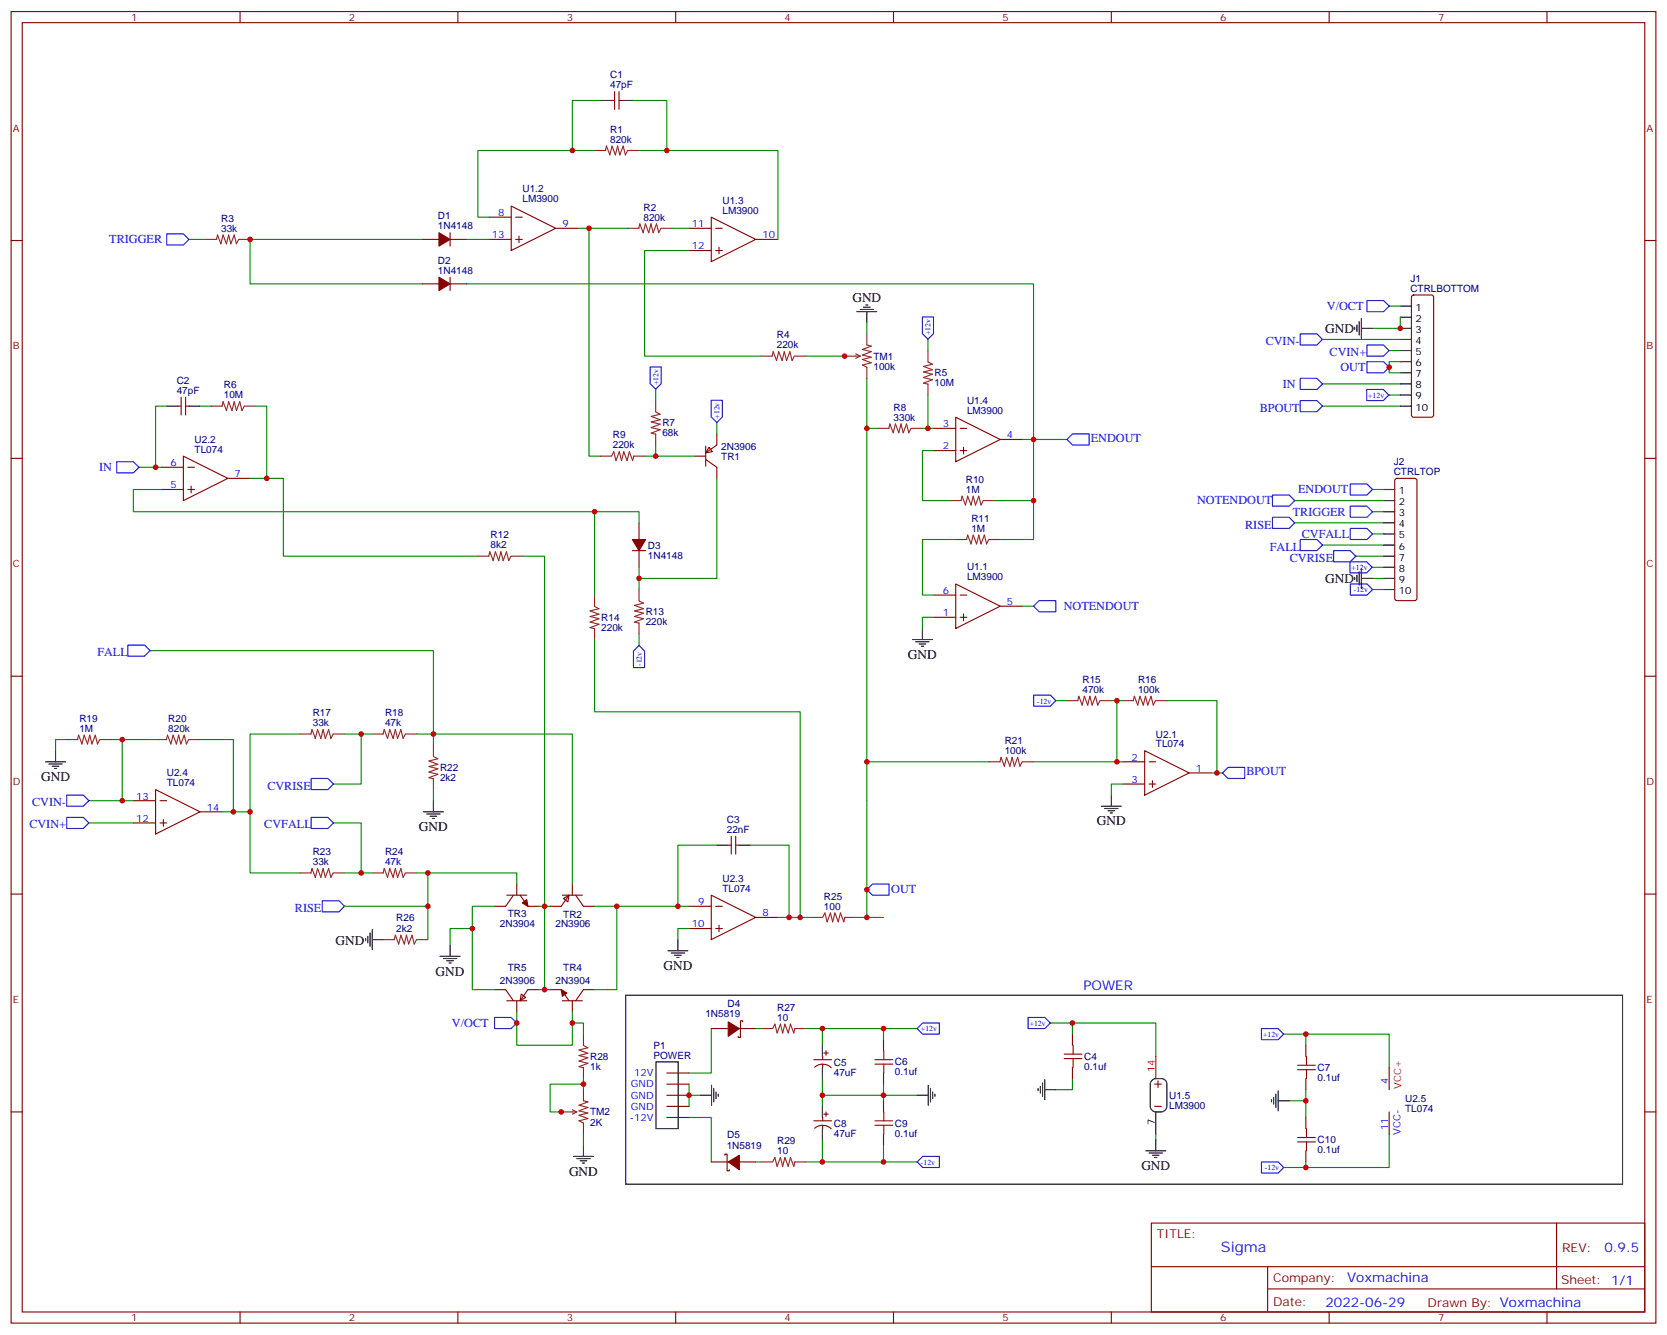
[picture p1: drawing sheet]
<svg xmlns="http://www.w3.org/2000/svg" width="529mm" height="424mm" viewBox="0 0 529 424" stroke-linecap="round" stroke-linejoin="round" font-family="sans-serif">
<g fill="none" stroke="#870000" stroke-width=".35">
<path d="M3.5 3.7h522.1v416.2h-522.1zM7.1 7.2h515v409.2h-515zM76.2 3.7v3.5M145.3 3.7v3.5M214.5 3.7v3.5M283.6 3.7v3.5M352.8 3.7v3.5M421.9 3.7v3.5M491.1 3.7v3.5M194 31.9h1.1M195.1 29.1v5.6M196.5 29.1v5.6"/>
<path d="M196.5 31.9h1.1M3.5 76.3h3.6M134.1 76h5.2M142.9 73.9v4.2M142.9 76h5.3M155.2 76h7.1M155.2 68.9h7.1M162.3 65.4l14.1 7.1-14.1 7zM163.7 76h2.1M163.7 68.9h2.1M164.7 74.9v2.1M176.4 72.5h7"/>
<path d="M218.7 72.5h7.1M218.7 79.5h7.1M225.8 68.9l14.1 7.1-14.1 7zM227.2 72.5h2.1M227.2 79.5h2.1M228.2 78.5v2.1M239.9 76h7M522.1 76.3h3.5M134.1 90.1h5.2M142.9 88v4.2M142.9 90.1h5.3M448.3 93.8l.4-.2h5.7l.5 .2 .2 .5v37.4l-.3 .5-.4 .2h-5.7l-.5-.2-.2-.5v-37.4z"/>
<path d="M56.4 128.9h1.1M57.5 126.1v5.6M58.9 126.1v5.6M58.9 128.9h1.1M227.5 137.7v3.6l-3.5 2.4M296.3 136h7.1M303.4 132.4l14.1 7.1-14.1 7zM304.8 136h2.1M317.5 139.5h7.1M3.5 145.5h3.6M51.2 155.4h7M51.2 148.3h7"/>
<path d="M58.2 144.8l14.1 7-14.1 7.1zM59.6 155.4h2.1M59.6 148.3h2.1M60.7 154.3v2.1M72.3 151.8h7.1M220.5 144.8h3.5M224 145.8l3.5 2.5v3.5M224 141.6v6.4M225.1 142l1 1.4-2.1 .3zM296.3 143h7.1M304.8 143h2.1M305.9 142v2.1"/>
<path d="M443 152l.4-.2h5.7l.5 .2 .2 .5v37.4l-.2 .5-.5 .2h-5.7l-.5-.2-.2-.5v-37.4zM522.1 145.5h3.5M200.7 174.8h4.3M202.8 165.9v5.3M202.8 174.8v5.3M296.3 188.9h7.1M296.3 195.9h7.1M303.4 185.3l14.1 7.1-14.1 7.1zM304.8 188.9h2.1M304.8 195.9h2.1M305.9 194.9v2.1M317.5 192.4h7.1"/>
<path d="M3.5 214.6h3.6M522.1 214.6h3.5M363.4 238.3l14.1 7-14.1 7.1zM42.3 254.1h7.1M49.4 250.6l14.1 7.1-14.1 7zM50.8 254.1h2.1M63.5 257.7h7.1M356.3 241.8h7.1M356.3 248.8h7.1M364.8 241.8h2.1M364.8 248.8h2.1M365.8 247.8v2.1"/>
<path d="M377.5 245.3h7M42.3 261.2h7.1M50.8 261.2h2.1M51.9 260.1v2.2M231.1 268.3h1M232.1 265.4v5.7M233.5 265.4v5.7M233.5 268.3h1.1M3.5 283.8h3.6M160.9 284.1h6.3M163 284.1l-2.5 3.6h-3.5M164 280.6v3.5"/>
<path d="M165.1 284.1l2.5 3.6h3.5M178.5 284.1h6.4M178.9 285.2l1.7-1.1-.3 2.1zM180.6 284.1l-2.4 3.6h-3.6M181.7 280.6v3.5M182.7 284.1l2.5 3.6h3.5M218.7 294.7h7.1M218.7 287.7h7.1M225.8 284.1l14.1 7.1-14.1 7zM227.2 294.7h2.1M227.2 287.7h2.1M228.2 293.7v2.1"/>
<path d="M239.9 291.2h7M522.1 283.8h3.5M157 314.1h3.5l2.5 3.5M160.9 317.6h6.3M164 317.6v3.6M165.5 315.5l1.4 1.1-1.8 1zM171.1 314.1h-3.5l-2.5 3.5M174.6 314.1h3.6l2.4 3.5M178.5 317.6h6.4M181.7 317.6v3.6M188.7 314.1h-3.5l-2.5 3.5M225.8 326.5h5.3"/>
<path d="M234.6 326.5h5.3M235.7 324.3v-.3h-.7v5.3h-.7v-.4M258.3 336.3h5.7M258.6 338.7a3.8 3.8 0 0 1 5.3 .2M261.1 335.3v1M261.1 337.7v1.1M261.5 334.2h1.4M262.2 333.5v1.4M280.5 330v3.5M340.4 328.2v3.6M340.4 338.8v3.5M414.5 331.8v3.5"/>
<path d="M441 338.8v7.1M3.5 352.9h3.6M211.7 340.6h7M211.7 344.1h7M211.7 347.6h7M211.7 351.2h7M211.7 354.7h7M258.3 355.7h5.7M258.6 358.1a3.8 3.8 0 0 1 5.3 .2M261.1 354.7v1M261.1 357.2v1M261.5 353.6h1.4"/>
<path d="M262.2 352.9v1.4M280.5 340.6v3.5M280.5 349.4v3.5M280.5 360v3.5M366.5 344.1h2.2M366.5 351.2h2.2M367.6 343v2.2M414.5 342.3v3.6M414.5 354.7v3.5M441 352.9v7.1M522.1 352.9h3.5M225.8 368.8h5.3"/>
<path d="M230.1 366.7v-.4h.7v5.3h.7v-.3M234.6 368.8h5.3M414.5 365.3v3.5M365.5 388.2h156.6v28.2h-156.6zM494.1 388.2v20.9M76.2 416.4v3.5M145.3 416.4v3.5M214.5 416.4v3.5M283.6 416.4v3.5M352.8 416.4v3.5M365.5 402h156.5M402.4 409.1h119.6"/>
<path d="M402.4 402v14.2M421.9 416.4v3.5M491.1 416.4v3.5"/>
</g>
<g fill="none" stroke="#00f" stroke-width=".35">
<path d="M52.9 74.2h5.3l1.8 1.8-1.8 1.8h-5.3zM433.9 95.4h5.3l1.8 1.8-1.8 1.7h-5.3zM206.4 116.5h3.5v5.3l-1.8 1.7-1.7-1.7zM292.8 100.6h3.5v5.3l-1.7 1.7-1.8-1.7zM412.7 106h5.3l1.8 1.7-1.8 1.8h-5.3zM433.9 109.5h5.3l1.8 1.8-1.8 1.7h-5.3zM433.9 114.8h5.3l1.8 1.8-1.8 1.7h-5.3zM225.8 127h3.5v5.3l-1.8 1.8-1.7-1.8zM338.7 139.5l1.7-1.8h5.3v3.6h-5.3zM412.7 127.1h5.3l1.8 1.8-1.8 1.8h-5.3zM412.7 120.1h5.3l1.8 1.7-1.8 1.8h-5.3zM433.8 123.6h5.3l1.8 1.8-1.8 1.7h-5.3z"/>
<path d="M37 146.5h5.3l1.8 1.8-1.8 1.8h-5.3zM403.9 157.1h5.3l1.8 1.8-1.8 1.8h-5.3zM428.6 153.6h5.3l1.8 1.8-1.8 1.7h-5.3zM403.9 164.2h5.3l1.8 1.7-1.8 1.8h-5.3zM412.7 171.2h5.3l1.8 1.8-1.8 1.8h-5.3zM423.3 174.8h5.3l1.8 1.7-1.8 1.8h-5.3zM428.5 178.3h5.3l1.8 1.8-1.8 1.7h-5.3zM428.6 167.7h5.3l1.8 1.8-1.8 1.7h-5.3zM428.6 160.7h5.3l1.8 1.7-1.8 1.8h-5.3zM328.1 192.4l1.7-1.8h5.3v3.6h-5.3zM428.7 185.3h5.2l1.8 1.8-1.8 1.8h-5.2zM40.6 204.8h5.3l1.7 1.7-1.7 1.8h-5.3z"/>
<path d="M202.8 204.8l1.8 1.8v5.3h-3.5v-5.3zM328.1 220.6h5.3l1.8 1.8-1.8 1.8h-5.3zM21.2 252.4h5.3l1.7 1.7-1.7 1.8h-5.3zM21.2 259.4h5.3l1.7 1.8-1.7 1.8h-5.3zM98.8 247.1h5.3l1.7 1.7-1.7 1.8h-5.3zM98.8 259.4h5.3l1.7 1.8-1.7 1.8h-5.3zM388.1 245.3l1.7-1.7h5.3v3.5h-5.3zM102.3 285.9h5.3l1.8 1.8-1.8 1.7h-5.3zM275.2 282.4l1.7-1.8h5.3v3.5h-5.3zM157 322.9h5.3l1.7 1.8-1.7 1.8h-5.3zM291.1 326.5l1.8-1.8h5.3v3.5h-5.3zM326.4 322.9h5.2l1.8 1.8-1.8 1.8h-5.2z"/>
<path d="M400.4 326.5h5.3l1.8 1.7-1.8 1.8h-5.3zM292.9 367h5.3v3.6h-5.3l-1.8-1.8zM400.4 368.8h5.3l1.8 1.8-1.8 1.7h-5.3z"/>
</g>
<g fill="none" stroke="#8c2424" stroke-width=".35">
<path d="M188.7 47.8h3.6M192.2 47.8l.3-1.4 1.1 2.8 .7-2.8 1 2.8 .8-2.8 .7 2.8 1-2.8 .7 2.8 .7-1.4M199.3 47.8h3.5M65.3 76h3.5M68.7 76l.4-1.4 1 2.8 .7-2.8 1.1 2.8 .7-2.8 .7 2.8 1-2.8 .7 2.8 .8-1.4M75.8 76h3.6M199.3 72.5h3.5M202.8 72.5l.3-1.5 1.1 2.9 .7-2.9 1 2.9 .7-2.9 .7 2.9 1.1-2.9 .7 2.9 .7-1.4M209.9 72.5h3.5M241.7 113h3.5M245.1 113l.3-1.4 1.1 2.8 .7-2.8 1.1 2.8 .7-2.8 .7 2.8 1-2.8 .7 2.8 .7-1.4M252.2 113h3.6"/>
<path d="M268.1 113h4.9M271.6 112.3l1.4 .7M273 113l-1.4 .7M275.2 106v3.5l1.4 .4-2.8 1 2.8 .7-2.8 1.1 2.8 .7-2.8 .7 2.8 1-2.8 .8 1.4 .7v3.5M294.6 114.9l1.4 .7-2.8 .7 2.8 1.1-2.8 .7 2.8 .7-2.8 1 2.8 .7-2.8 1.1 1.4 .3M294.6 111.3v3.5M67 128.9h3.6M70.5 128.9l.3-1.4 1.1 2.8 .7-2.8 1 2.8 .7-2.8 .7 2.8 1.1-2.8 .7 2.8 .7-1.4M77.6 128.9h3.5M208.1 130.8l1.4 .7-2.8 .7 2.8 1-2.8 .7 2.8 .7-2.8 1.1 2.8 .7-2.8 1.1 1.4 .3M208.1 127.1v3.6M208.1 137.7v3.6"/>
<path d="M278.7 136h3.5M282.1 136l.4-1.5 1 2.9 .7-2.9 1.1 2.9 .7-2.9 .7 2.9 1.1-2.9 .7 2.9 .7-1.4M289.3 136h3.5M294.6 121.8v3.6M190.5 144.8h3.5M194.1 144.8l.7-1.4 .7 2.8 1.1-2.8 .7 2.8 .7-2.8 1.1 2.8 .7-2.8 1 2.8 .4-1.4M201.1 144.8h3.5M301.6 158.9h3.6M305.1 158.9l.3-1.4 1.1 2.8 .7-2.8 1 2.8 .7-2.8 .7 2.8 1.1-2.8 .7 2.8 .7-1.4M312.2 158.9h3.5M151.7 176.5h3.5M155.1 176.5l.4-1.4 1 2.8 .7-2.8 1.1 2.8 .7-2.8 .7 2.8 1.1-2.8 .7 2.8 .7-1.4"/>
<path d="M162.3 176.5h3.5M303.4 171.2h3.5M306.8 171.2l.4-1.4 1 2.8 .7-2.8 1.1 2.8 .7-2.8 .7 2.8 1.1-2.8 .7 2.8 .7-1.4M314 171.2h3.5M188.7 192.5l1.4 .7-2.8 .7 2.8 1.1-2.8 .7 2.8 .7-2.8 1 2.8 .7-2.8 1.1 1.4 .4M188.7 188.9v3.5M188.7 199.5v3.5M202.8 190.7l1.5 .7-2.9 .7 2.9 1.1-2.9 .7 2.9 .7-2.9 1.1 2.9 .7-2.9 1 1.4 .4M202.8 187.1v3.5M202.8 197.7v3.5M21.2 234.7h3.5M24.6 234.7l.4-1.4 1 2.8 .7-2.8 1.1 2.8 .7-2.8 .7 2.8 1-2.8 .8 2.8 .7-1.4"/>
<path d="M31.7 234.7h3.6M49.4 234.7h3.5M52.8 234.7l.4-1.4 1 2.8 .7-2.8 1.1 2.8 .7-2.8 .7 2.8 1.1-2.8 .7 2.8 .7-1.4M60 234.7h3.5M95.2 233h3.6M98.7 233l.3-1.4 1.1 2.8 .7-2.8 1.1 2.8 .7-2.8 .7 2.8 1-2.8 .7 2.8 .7-1.4M105.8 233h3.6M118.2 233h3.5M121.6 233l.4-1.4 1 2.8 .7-2.8 1.1 2.8 .7-2.8 .7 2.8 1.1-2.8 .7 2.8 .7-1.4M128.8 233h3.5M137.6 236.5v3.5M338.7 222.4h3.5"/>
<path d="M342.1 222.4l.4-1.4 1 2.8 .7-2.8 1.1 2.8 .7-2.8 .7 2.8 1-2.8 .8 2.8 .7-1.4M349.2 222.4h3.6M356.3 222.4h3.5M359.7 222.4l.4-1.4 1.1 2.8 .7-2.8 1 2.8 .7-2.8 .7 2.8 1.1-2.8 .7 2.8 .7-1.4M366.9 222.4h3.5M137.6 240.1l1.4 .7-2.8 .7 2.8 1.1-2.8 .7 2.8 .7-2.8 1.1 2.8 .7-2.8 1 1.4 .4M137.6 247.1v3.5M314 241.8h3.5M317.4 241.8l.4-1.4 1 2.8 .7-2.8 1.1 2.8 .7-2.8 .7 2.8 1.1-2.8 .7 2.8 .7-1.4M324.6 241.8h3.5M95.2 277.1h3.6M98.7 277.1l.3-1.4 1.1 2.8 .7-2.8 1.1 2.8 .7-2.8 .7 2.8 1-2.8 .7 2.8 .7-1.4"/>
<path d="M105.8 277.1h3.6M118.2 277.1h3.5M121.6 277.1l.4-1.4 1 2.8 .7-2.8 1.1 2.8 .7-2.8 .7 2.8 1.1-2.8 .7 2.8 .7-1.4M128.8 277.1h3.5M121.7 298.2h3.5M125.1 298.2l.4-1.4 1.1 2.8 .7-2.8 1 2.8 .7-2.8 .7 2.8 1.1-2.8 .7 2.8 .7-1.4M132.3 298.2h3.5M257.5 291.2h3.6M261.1 291.2l.8-1.4 .7 2.8 1-2.8 .7 2.8 .7-2.8 1.1 2.8 .7-2.8 1.1 2.8 .3-1.4M268.1 291.2h3.5M185.2 331.8l1.4 .7-2.8 .8 2.8 1-2.8 .7 2.8 .7-2.8 1.1 2.8 .7-2.8 1 1.4 .4M185.2 328.2v3.6"/>
<path d="M185.2 338.8v3.5M241.7 326.5h3.5M245.3 326.5l.7-1.5 .7 2.9 1-2.9 .7 2.9 .8-2.9 1 2.9 .7-2.9 1.1 2.9 .3-1.4M252.2 326.5h3.6M178.2 352.9h4.9M181.7 352.2l1.4 .7M183.1 352.9l-1.4 .7M185.2 345.9v3.5l1.4 .3-2.8 1.1 2.8 .7-2.8 1.1 2.8 .7-2.8 .7 2.8 1-2.8 .7 1.4 .7v3.6M241.7 368.8h3.5M245.3 368.8l.7-1.4 .7 2.8 1-2.8 .7 2.8 .8-2.8 1 2.8 .7-2.8 1.1 2.8 .3-1.4M252.2 368.8h3.6"/>
</g>
<g fill="none" stroke="#008700" stroke-width=".35">
<path d="M190.5 31.9h-8.8v15.9M201.1 31.9h10.6v15.9M188.7 47.8h-37v21.1h3.5M202.8 47.8h44.1v28.2M60 76h5.3M134.1 76h-54.7v14.1h54.7M148.2 76h7M183.4 72.5h15.9M187 72.5v72.3h3.5M213.4 72.5h5.3M218.7 79.5h-14.1v33.5h37.1M148.2 90.1h179.9v49.4h10.6"/>
<path d="M441 97.2h3.5M255.8 113h12.7M275.2 102.4v3.6M294.6 107.7v3.6M419.8 107.7h24.7M441 111.3h3.5M444.5 100.7v3.5h-8.8M444.5 114.8h-3.5v3.5h3.5M52.9 128.9h-3.5v19.4h1.8M63.5 128.9h3.5M81.1 128.9h3.6v22.9h-5.3M208.1 123.6v3.5"/>
<path d="M227.5 134.2v3.5M275.2 120.1v15.9h3.5M275.2 136v155.2h5.3M292.8 136h3.5M294.6 125.4v10.6M324.6 139.5h3.5v19.4h-12.4M419.8 128.9h24.7M419.8 121.8h24.7M441 125.4h3.5M44.1 148.3h5.3M51.2 155.4h-8.9v7h160.5v3.5M84.7 151.8h5.3v24.7h61.7"/>
<path d="M204.6 144.8h3.5M208.1 141.3v3.5h12.4M227.5 151.8v31.8h-24.7v-3.5M296.3 143h-3.5v15.9h8.8M328.1 158.9v12.3h-10.6M411 158.9h28.2M435.7 155.4h3.5M165.8 176.5h7.1v111.2h1.7M188.7 162.4v26.5M303.4 171.2h-10.6v17.7h3.5M411 165.9h28.2M419.8 173h19.4"/>
<path d="M430.4 176.5h8.8M435.7 169.5h3.5M435.7 162.4h3.5M202.8 183.6v3.5M296.3 195.9h-3.5v3.6M324.6 192.4h3.5M435.7 180.1h3.5M435.7 187.1h3.5M435.7 183.6h3.5M47.6 206.5h90v26.5h-5.3M188.7 203v22.9h65.3v65.3h3.5M202.8 201.2v3.6"/>
<path d="M21.2 234.7h-3.6v3.6M35.3 234.7h3.5M49.4 234.7h-10.6v19.4h3.5M63.5 234.7h10.6v23M95.2 233h-15.8v44.1h15.8M109.4 233h5.3M118.2 233h-3.5v15.8h-8.9M137.6 236.5v-3.5h44.1v47.6M335.1 222.4h3.6M352.8 222.4h3.5M354.5 222.4v19.4M370.4 222.4h15.9v22.9"/>
<path d="M28.2 254.1h10.6M70.6 257.7h8.8M137.6 250.6v3.5M275.2 241.8h38.8M328.1 241.8h28.2M356.3 248.8h-3.5v3.6M384.5 245.3h3.6M28.2 261.2h14.1M105.8 261.2h8.9v15.9M109.4 277.1h8.8M132.3 277.1h31.7v3.5M135.8 277.1v21.1"/>
<path d="M227.5 268.3h-12.3v19.4h3.5M238.1 268.3h12.4v22.9h-3.6M109.4 287.7h26.4M149.9 294.7h-7v5.3M157 287.7h-7.1v26.4h7.1M171.1 287.7h1.8v26.4M188.7 287.7h26.5M195.8 287.7v26.4h-7.1M218.7 294.7h-3.5v3.5M250.5 291.2h3.5M271.6 291.2h3.6M171.1 314.1h3.5"/>
<path d="M164 321.2v10.6h17.7v-10.6M181.7 324.7h3.5v3.5M225.8 326.5v14.1h-7.1M239.9 326.5h1.8M255.8 326.5h35.2M261.1 326.5v5.3M280.5 326.5v3.5M333.4 324.7h33.5v10.6M340.4 324.7v3.5M407.5 328.2h33.5v10.6M414.5 328.2v3.6M185.2 344.1h-10.6v8.8h3.9"/>
<path d="M185.2 342.3v3.6M185.2 360v3.5M218.7 354.7h7.1v14.1M218.7 344.1v7.1M218.7 347.6h3.5M261.1 347.6h29.9M261.1 342.3v8.9M280.5 344.1v5.3M340.4 342.3v3.6h-5.3M366.9 360v1.7M414.5 345.9v3.5h-5.3M414.5 349.4v5.3"/>
<path d="M441 360v10.6h-33.5M239.9 368.8h1.8M261.1 361.7v7.1h-5.3M280.5 363.5v5.3h-19.4M280.5 368.8h10.5M414.5 368.8v1.8"/>
</g>
<g fill="#870000" stroke="#870000" stroke-width=".35">
<path d="M139.3 73.9l3.6 2.1-3.6 2.1z"/>
<path d="M139.3 88l3.6 2.1-3.6 2.1z"/>
<path d="M200.7 171.2h4.3l-2.2 3.6z"/>
<path d="M165.8 286.6l1.4-1.1 .4 2.2z"/>
<path d="M178.2 314.1l1.7 1.1-1.4 1z"/>
<path d="M231.2 368.8l3.5-2.1v4.6z"/>
<path d="M231.2 324.3l3.5 2.2-3.5 2.4z"/>
</g>
<g fill="none" stroke="#000" stroke-width=".35">
<path d="M190.5 31.9h3.5M197.6 31.9h3.5M272 98.9h6.3M273 98.2h4.3M274.1 97.5h2.1M274.8 96.8h.7M275.2 98.9v3.5M444.5 97.2h3.5M430 103.9v.7M430.7 103.2v2.1M431.4 102.1v4.2M432.2 104.2h3.5"/>
<path d="M432.2 101v6.4M444.5 100.7h3.5M444.5 104.2h3.5M444.5 107.7h3.5M444.5 111.3h3.5M444.5 114.8h3.5M444.5 118.3h3.5M52.9 128.9h3.5M60 128.9h3.5M444.5 128.9h3.5M444.5 121.8h3.5M444.5 125.4h3.5"/>
<path d="M439.2 155.4h3.5M439.2 158.9h3.5M439.2 162.4h3.5M439.2 165.9h3.5M439.2 169.5h3.5M439.2 173h3.5M439.2 176.5h3.5M292.8 199.5v3.5M430 183.2v.7M430.7 182.5v2.1M431.4 181.5v4.2M432.2 183.6h3.5"/>
<path d="M432.2 180.4v6.4M439.2 180.1h3.5M439.2 183.6h3.5M439.2 187.1h3.5M289.6 203h6.4M290.7 203.7h4.2M291.7 204.4h2.2M292.5 205.1h.7M17.6 238.3v3.5M14.5 241.8h6.3M15.5 242.5h4.3M16.6 243.2h2.1"/>
<path d="M17.3 243.9h.7M134.4 257.7h6.4M135.5 258.4h4.2M136.5 259.1h2.1M137.2 259.8h.7M137.6 254.1v3.6M349.6 255.9h6.4M350.7 256.6h4.2M351.7 257.3h2.1M352.4 258h.7M352.8 252.4v3.5M227.5 268.3h3.6"/>
<path d="M234.6 268.3h3.5M116.1 297.9v.7M116.8 297.2v2.1M117.5 296.1v4.3M118.2 298.2h3.5M118.2 295.1v6.3M215.2 298.2v3.6M139.7 303.5h6.3M140.8 304.2h4.2M141.8 304.9h2.1M142.5 305.6h.7M142.9 300v3.5"/>
<path d="M198.6 315.9h316.5v59.9h-316.5zM212 301.8h6.4M213.1 302.5h4.2M214.1 303.2h2.2M214.8 303.9h.7M208.2 337h7.1v21.2h-7.1zM261.1 331.8v3.5M261.1 338.8v3.5M222.3 347.6h3.6M225.9 344.5v6.3M226.6 345.5v4.2M227.3 346.6v2.1"/>
<path d="M228 347.3v.7M261.1 351.2v3.5M261.1 358.2v3.5M291.1 347.6h3.6M294.7 344.5v6.3M295.4 345.5v4.2M296.1 346.6v2.1M296.8 347.3v.7M329.5 345.5v.7M330.2 344.8v2.1M330.9 343.7v4.3M331.6 345.9h3.6"/>
<path d="M331.6 342.7v6.3M365.7 342.9a3.1 3.1 0 0 1 3-.6l1.2 .6 .5 1.2v7.1l-.6 1.2a3.1 3.1 0 0 1-2.9 .5l-1.3-.6-.5-1.1v-7.1zM366.9 352.9v7.1M403.6 349v.7M404.3 348.3v2.1M405 347.3v4.2M405.7 349.4h3.6M405.7 346.2v6.4M182 367h6.4M183.1 367.7h4.2M184.1 368.4h2.2M184.9 369.1h.7"/>
<path d="M185.2 363.5v3.5M363.7 365.3h6.4M364.8 366h4.2M365.8 366.7h2.1M366.5 367.4h.7M366.9 361.7v3.6"/>
</g>
<g fill="none" stroke="#a10000" stroke-width=".35">
<path d="M277.7 337.7h5.7M277.7 336.3h5.7M280.6 333.5v2.8M280.6 337.7v2.9M337.8 336h5.7M337.8 334.6h5.7M340.6 331.8v2.8M340.6 336v2.8M411.9 339.5h5.7M411.9 338.1h5.7M414.7 335.3v2.8M414.7 339.5v2.8"/>
<path d="M277.7 357.2h5.7M277.7 355.7h5.7M280.6 352.9v2.8M280.6 357.2v2.8M414.7 358.2v2.8M411.9 362.4h5.7M411.9 361h5.7M414.7 362.4v2.9"/>
</g>
<path d="M366.9 335.3v7" fill="none" stroke="#f00" stroke-width=".35"/>
<g fill="#c00">
<circle cx="211.7" cy="47.8" r=".88"/>
<circle cx="181.7" cy="47.8" r=".88"/>
<circle cx="294.6" cy="136" r=".88"/>
<circle cx="328.1" cy="139.5" r=".88"/>
<circle cx="328.1" cy="158.9" r=".88"/>
<circle cx="275.2" cy="136" r=".88"/>
<circle cx="208.1" cy="144.8" r=".88"/>
<circle cx="187" cy="72.5" r=".88"/>
<circle cx="202.8" cy="183.6" r=".88"/>
<circle cx="49.4" cy="148.3" r=".88"/>
<circle cx="188.7" cy="162.4" r=".88"/>
<circle cx="79.4" cy="76" r=".88"/>
<circle cx="172.9" cy="287.7" r=".88"/>
<circle cx="215.2" cy="287.7" r=".88"/>
<circle cx="254" cy="291.2" r=".88"/>
<circle cx="250.5" cy="291.2" r=".88"/>
<circle cx="84.7" cy="151.8" r=".88"/>
<circle cx="172.9" cy="314.1" r=".88"/>
<circle cx="195.8" cy="287.7" r=".88"/>
<circle cx="185.2" cy="344.1" r=".88"/>
<circle cx="149.9" cy="294.7" r=".88"/>
<circle cx="114.7" cy="277.1" r=".88"/>
<circle cx="114.7" cy="233" r=".88"/>
<circle cx="79.4" cy="257.7" r=".88"/>
<circle cx="74.1" cy="257.7" r=".88"/>
<circle cx="38.8" cy="234.7" r=".88"/>
<circle cx="38.8" cy="254.1" r=".88"/>
<circle cx="137.6" cy="233" r=".88"/>
<circle cx="275.2" cy="241.8" r=".88"/>
<circle cx="354.5" cy="241.8" r=".88"/>
<circle cx="354.5" cy="222.4" r=".88"/>
<circle cx="386.3" cy="245.3" r=".88"/>
<circle cx="275.2" cy="282.4" r=".88"/>
<circle cx="275.2" cy="291.2" r=".88"/>
<circle cx="444.5" cy="104.2" r=".88"/>
<circle cx="441" cy="116.6" r=".88"/>
<circle cx="135.8" cy="277.1" r=".88"/>
<circle cx="135.8" cy="287.7" r=".88"/>
<circle cx="164" cy="324.7" r=".88"/>
<circle cx="181.7" cy="324.7" r=".88"/>
<circle cx="280.5" cy="326.5" r=".88"/>
<circle cx="280.5" cy="368.8" r=".88"/>
<circle cx="261.1" cy="347.6" r=".88"/>
<circle cx="280.5" cy="347.6" r=".88"/>
<circle cx="261.1" cy="368.8" r=".88"/>
<circle cx="261.1" cy="326.5" r=".88"/>
<circle cx="218.7" cy="347.6" r=".88"/>
<circle cx="340.4" cy="324.7" r=".88"/>
<circle cx="414.5" cy="349.4" r=".88"/>
<circle cx="414.5" cy="370.6" r=".88"/>
<circle cx="414.5" cy="328.2" r=".88"/>
<circle cx="178.2" cy="352.9" r=".88"/>
<circle cx="268.1" cy="113" r=".88"/>
</g>
<text font-size="4.6" fill="#00f" x="387.6" y="397.2">Sigma</text>
<g font-size="4.2">
<text x="270.6" y="95.7">GND</text>
<text x="420.7" y="105.6">GND</text>
<text x="420.7" y="185">GND</text>
<text x="288.2" y="209.1">GND</text>
<text x="13.1" y="247.9">GND</text>
<text x="133" y="263.8">GND</text>
<text x="348.2" y="262">GND</text>
<text x="106.5" y="299.8">GND</text>
<text x="138.3" y="309.6">GND</text>
<text x="210.6" y="307.9">GND</text>
<text x="362.3" y="371.3">GND</text>
<text x="180.6" y="373.1">GND</text>
</g>
<g font-size="4.2" fill="#00f">
<text x="344" y="314.1">POWER</text>
<text x="509.3" y="397.5">0.9.5</text>
<text x="427.7" y="407">Voxmachina</text>
<text x="420.7" y="414.8">2022-06-29</text>
</g>
<g font-size="3.9" fill="#00f">
<text x="34.7" y="77.3">TRIGGER</text>
<text x="421.2" y="98.4">V/OCT</text>
<text x="401.8" y="109.5">CVIN-</text>
<text x="422.1" y="113">CVIN+</text>
<text x="425.5" y="117.9">OUT</text>
<text x="407.2" y="123.1">IN</text>
<text x="399.9" y="130.7">BPOUT</text>
<text x="346.3" y="140.3">ENDOUT</text>
<text x="31.5" y="149.6">IN</text>
<text x="380" y="160.1">NOTENDOUT</text>
<text x="412.1" y="156.6">ENDOUT</text>
<text x="395.2" y="167.8">RISE</text>
<text x="410.4" y="163.7">TRIGGER</text>
<text x="413.2" y="170.8">CVFALL</text>
<text x="403.1" y="174.8">FALL</text>
<text x="409.4" y="178.4">CVRISE</text>
<text x="337.7" y="193.7">NOTENDOUT</text>
<text x="30.9" y="208.3">FALL</text>
<text x="84.9" y="250.6">CVRISE</text>
<text x="395.6" y="246.1">BPOUT</text>
<text x="10.2" y="255.9">CVIN-</text>
<text x="9.3" y="263">CVIN+</text>
<text x="83.9" y="263">CVFALL</text>
<text x="282.9" y="283.6">OUT</text>
<text x="93.6" y="289.5">RISE</text>
<text x="143.5" y="326">V/OCT</text>
</g>
<g font-size="3.9" fill="#800">
<text x="367.2" y="392.8">TITLE:</text>
<text x="495.9" y="397.5">REV:</text>
<text x="404.1" y="407">Company:</text>
<text x="495.5" y="407.6">Sheet: 1/1</text>
<text x="404.1" y="414.7">Date:</text>
<text x="453.2" y="414.7">Drawn By: Voxmachina</text>
</g>
<g font-size="3.2" fill="#800">
<text x="41.6" y="6.7">1</text>
<text x="110.8" y="6.7">2</text>
<text x="179.9" y="6.7">3</text>
<text x="249.1" y="6.7">4</text>
<text x="318.2" y="6.7">5</text>
<text x="387.3" y="6.7">6</text>
<text x="456.5" y="6.7">7</text>
<text x="4.1" y="41.8">A</text>
<text x="522.6" y="41.8">A</text>
<text x="4.1" y="110.9">B</text>
<text x="522.6" y="110.9">B</text>
<text x="4.1" y="180.1">C</text>
<text x="522.6" y="180.1">C</text>
<text x="4.1" y="249.2">D</text>
<text x="522.6" y="249.2">D</text>
<text x="4.1" y="318.3">E</text>
<text x="522.6" y="318.3">E</text>
<text x="41.6" y="419.4">1</text>
<text x="110.8" y="419.4">2</text>
<text x="179.9" y="419.4">3</text>
<text x="249.1" y="419.4">4</text>
<text x="318.2" y="419.4">5</text>
<text x="387.3" y="419.4">6</text>
<text x="456.5" y="419.4">7</text>
</g>
<g font-size="3.2" fill="#000080">
<text x="193.7" y="28">47pF</text>
<text x="193.7" y="24.9">C1</text>
<text x="193.7" y="45.3">820k</text>
<text x="193.7" y="42.1">R1</text>
<text x="165.9" y="64.2">LM3900</text>
<text x="165.9" y="61.1">U1.2</text>
<text x="229.4" y="64.6">U1.3</text>
<text x="70.2" y="70.4">R3</text>
<text x="139" y="69.6">D1</text>
<text x="204.3" y="70">820k</text>
<text x="204.3" y="66.8">R2</text>
<text x="229.4" y="67.8">LM3900</text>
<text x="70.2" y="73.5">33k</text>
<text x="139" y="72.8">1N4148</text>
<text x="139" y="83.7">D2</text>
<text x="139" y="86.9">1N4148</text>
<text x="447.7" y="89.4">J1</text>
<text x="447.7" y="92.6">CTRLBOTTOM</text>
<text x="246.6" y="107.4">R4</text>
<text x="246.6" y="110.6">220k</text>
<text x="277.3" y="117.4">100k</text>
<text x="277.3" y="114.2">TM1</text>
<text x="296.7" y="119.5">R5</text>
<text x="56.1" y="125">47pF</text>
<text x="56.1" y="121.9">C2</text>
<text x="71.1" y="123.3">R6</text>
<text x="296.7" y="122.6">10M</text>
<text x="71.1" y="126.4">10M</text>
<text x="283.6" y="130.3">R8</text>
<text x="307" y="131.3">LM3900</text>
<text x="307" y="128.1">U1.4</text>
<text x="210.3" y="135.4">R7</text>
<text x="283.6" y="133.5">330k</text>
<text x="61.8" y="143.7">TL074</text>
<text x="61.8" y="140.6">U2.2</text>
<text x="194.5" y="142.3">220k</text>
<text x="194.5" y="139.2">R9</text>
<text x="210.3" y="138.5">68k</text>
<text x="229" y="142.9">2N3906</text>
<text x="229" y="146">TR1</text>
<text x="442.4" y="147.6">J2</text>
<text x="306.6" y="153.3">R10</text>
<text x="442.4" y="150.8">CTRLTOP</text>
<text x="306.6" y="156.4">1M</text>
<text x="308.3" y="165.6">R11</text>
<text x="155.7" y="170.9">R12</text>
<text x="308.3" y="168.8">1M</text>
<text x="155.7" y="174.1">8k2</text>
<text x="205.7" y="177.3">1N4148</text>
<text x="205.7" y="174.2">D3</text>
<text x="307" y="184.2">LM3900</text>
<text x="307" y="181">U1.1</text>
<text x="190.9" y="197.1">R14</text>
<text x="205" y="195.3">R13</text>
<text x="190.9" y="200.2">220k</text>
<text x="205" y="198.5">220k</text>
<text x="343.6" y="219.9">470k</text>
<text x="343.6" y="216.8">R15</text>
<text x="361.3" y="219.9">100k</text>
<text x="361.3" y="216.8">R16</text>
<text x="99.3" y="227.3">R17</text>
<text x="122.2" y="227.3">R18</text>
<text x="25.2" y="232.3">1M</text>
<text x="25.2" y="229.1">R19</text>
<text x="53.4" y="232.3">820k</text>
<text x="53.4" y="229.1">R20</text>
<text x="99.3" y="230.5">33k</text>
<text x="122.2" y="230.5">47k</text>
<text x="318.9" y="239.3">100k</text>
<text x="318.9" y="236.2">R21</text>
<text x="366.9" y="237.2">TL074</text>
<text x="366.9" y="234.1">U2.1</text>
<text x="139.7" y="244.7">R22</text>
<text x="53" y="249.5">TL074</text>
<text x="53" y="246.4">U2.4</text>
<text x="139.7" y="247.9">2k2</text>
<text x="230.7" y="261.2">C3</text>
<text x="230.7" y="264.4">22nF</text>
<text x="99.3" y="274.6">33k</text>
<text x="99.3" y="271.4">R23</text>
<text x="122.2" y="274.6">47k</text>
<text x="122.2" y="271.4">R24</text>
<text x="229.4" y="279.9">U2.3</text>
<text x="229.4" y="283">TL074</text>
<text x="261.5" y="285.5">R25</text>
<text x="125.8" y="292.4">R26</text>
<text x="161.2" y="291.2">TR3</text>
<text x="178.8" y="291.3">TR2</text>
<text x="261.5" y="288.7">100</text>
<text x="125.8" y="295.8">2k2</text>
<text x="158.7" y="294.1">2N3904</text>
<text x="176.3" y="294.1">2N3906</text>
<text x="161.2" y="308.2">TR5</text>
<text x="178.8" y="308.2">TR4</text>
<text x="158.7" y="312.3">2N3906</text>
<text x="176.3" y="312.3">2N3904</text>
<text x="223.9" y="322.9">1N5819</text>
<text x="231" y="319.8">D4</text>
<text x="246.7" y="324">10</text>
<text x="246.7" y="320.8">R27</text>
<text x="207.5" y="336">POWER</text>
<text x="207.5" y="332.8">P1</text>
<text x="187.3" y="339.6">1k</text>
<text x="187.3" y="336.4">R28</text>
<text x="264.7" y="341.4">47uF</text>
<text x="264.7" y="338.2">C5</text>
<text x="284.1" y="341.3">0.1uf</text>
<text x="284.1" y="338.2">C6</text>
<text x="344.2" y="339.6">0.1uf</text>
<text x="344.2" y="336.4">C4</text>
<text x="418.3" y="339.9">C7</text>
<text x="418.3" y="343.1">0.1uf</text>
<text x="371.1" y="351.9">LM3900</text>
<text x="371.1" y="348.8">U1.5</text>
<text x="446" y="352.8">TL074</text>
<text x="446" y="349.7">U2.5</text>
<text x="187.3" y="357.3">2K</text>
<text x="187.3" y="354">TM2</text>
<text x="264.7" y="357.6">C8</text>
<text x="284.1" y="357.6">C9</text>
<text x="230.7" y="364.6">1N5819</text>
<text x="230.8" y="361.1">D5</text>
<text x="246.7" y="363.1">R29</text>
<text x="264.7" y="360.7">47uF</text>
<text x="284.1" y="360.7">0.1uf</text>
<text x="418.3" y="362.9">C10</text>
<text x="246.7" y="366.3">10</text>
<text x="418.3" y="366">0.1uf</text>
</g>
<g font-size="3.2" fill="#00f">
<text x="158.1" y="68.6">8</text>
<text x="156.1" y="75.6">13</text>
<text x="178.5" y="72.1">9</text>
<text x="219.6" y="72.1">11</text>
<text x="242" y="75.6">10</text>
<text x="219.6" y="79.2">12</text>
<text x="299.3" y="135.6">3</text>
<text x="299.3" y="142.7">2</text>
<text x="319.6" y="139.1">4</text>
<text x="54.1" y="148">6</text>
<text x="54.1" y="155">5</text>
<text x="74.4" y="151.5">7</text>
<text x="299.3" y="188.5">6</text>
<text x="299.3" y="195.6">1</text>
<text x="319.6" y="192.1">5</text>
<text x="359.2" y="241.4">2</text>
<text x="379.6" y="245">1</text>
<text x="359.2" y="248.5">3</text>
<text x="43.2" y="253.8">13</text>
<text x="65.6" y="257.3">14</text>
<text x="43.2" y="260.8">12</text>
<text x="221.6" y="287.3">9</text>
<text x="242" y="290.8">8</text>
<text x="219.6" y="294.4">10</text>
<text x="201.3" y="341.6">12V</text>
<text x="200.2" y="345.2">GND</text>
<text x="440.6" y="344.1" transform="rotate(-90 440.6 344.1)">4</text>
<text x="200.2" y="348.7">GND</text>
<text x="200.2" y="352.2">GND</text>
<text x="199.9" y="355.7">-12V</text>
<text x="440.6" y="358.7" transform="rotate(-90 440.6 358.7)">11</text>
<text x="444.6" y="360.3" transform="rotate(-90 444.6 360.3)">VCC-</text>
</g>
<g font-size="3.2">
<text x="449.3" y="98.6">1</text>
<text x="449.3" y="102.1">2</text>
<text x="449.3" y="105.6">3</text>
<text x="449.3" y="109.1">4</text>
<text x="449.3" y="112.7">5</text>
<text x="449.3" y="116.2">6</text>
<text x="449.3" y="119.7">7</text>
<text x="449.3" y="123.3">8</text>
<text x="449.3" y="126.8">9</text>
<text x="449.3" y="130.3">10</text>
<text x="444" y="156.8">1</text>
<text x="444" y="160.3">2</text>
<text x="444" y="163.8">3</text>
<text x="444" y="167.4">4</text>
<text x="444" y="170.9">5</text>
<text x="444" y="174.4">6</text>
<text x="444" y="177.9">7</text>
<text x="444" y="181.5">8</text>
<text x="444" y="185">9</text>
<text x="444" y="188.5">10</text>
<text x="366.5" y="357.1" transform="rotate(-90 366.5 357.1)">7</text>
</g>
<g font-size="3.2" fill="#f00">
<text x="366.5" y="340.2" transform="rotate(-90 366.5 340.2)">14</text>
<text x="444.7" y="345.5" transform="rotate(-90 444.7 345.5)">VCC+</text>
</g>
<g font-size="2.5" fill="#00f">
<text x="295.4" y="106.4" transform="rotate(-90 295.4 106.4)">+12v</text>
<text x="209" y="122.3" transform="rotate(-90 209 122.3)">+12v</text>
<text x="434.3" y="126.3">+12v</text>
<text x="228.4" y="132.9" transform="rotate(-90 228.4 132.9)">+12v</text>
<text x="429" y="181">+12v</text>
<text x="429.8" y="188">-12v</text>
<text x="203.8" y="211.4" transform="rotate(-90 203.8 211.4)">-12v</text>
<text x="329.2" y="223.3">-12v</text>
<text x="292.3" y="327.3">+12v</text>
<text x="326.9" y="325.6">+12v</text>
<text x="400.9" y="329.1">+12v</text>
<text x="292.3" y="369.6">-12v</text>
<text x="401.5" y="371.5">-12v</text>
</g>
</svg>
